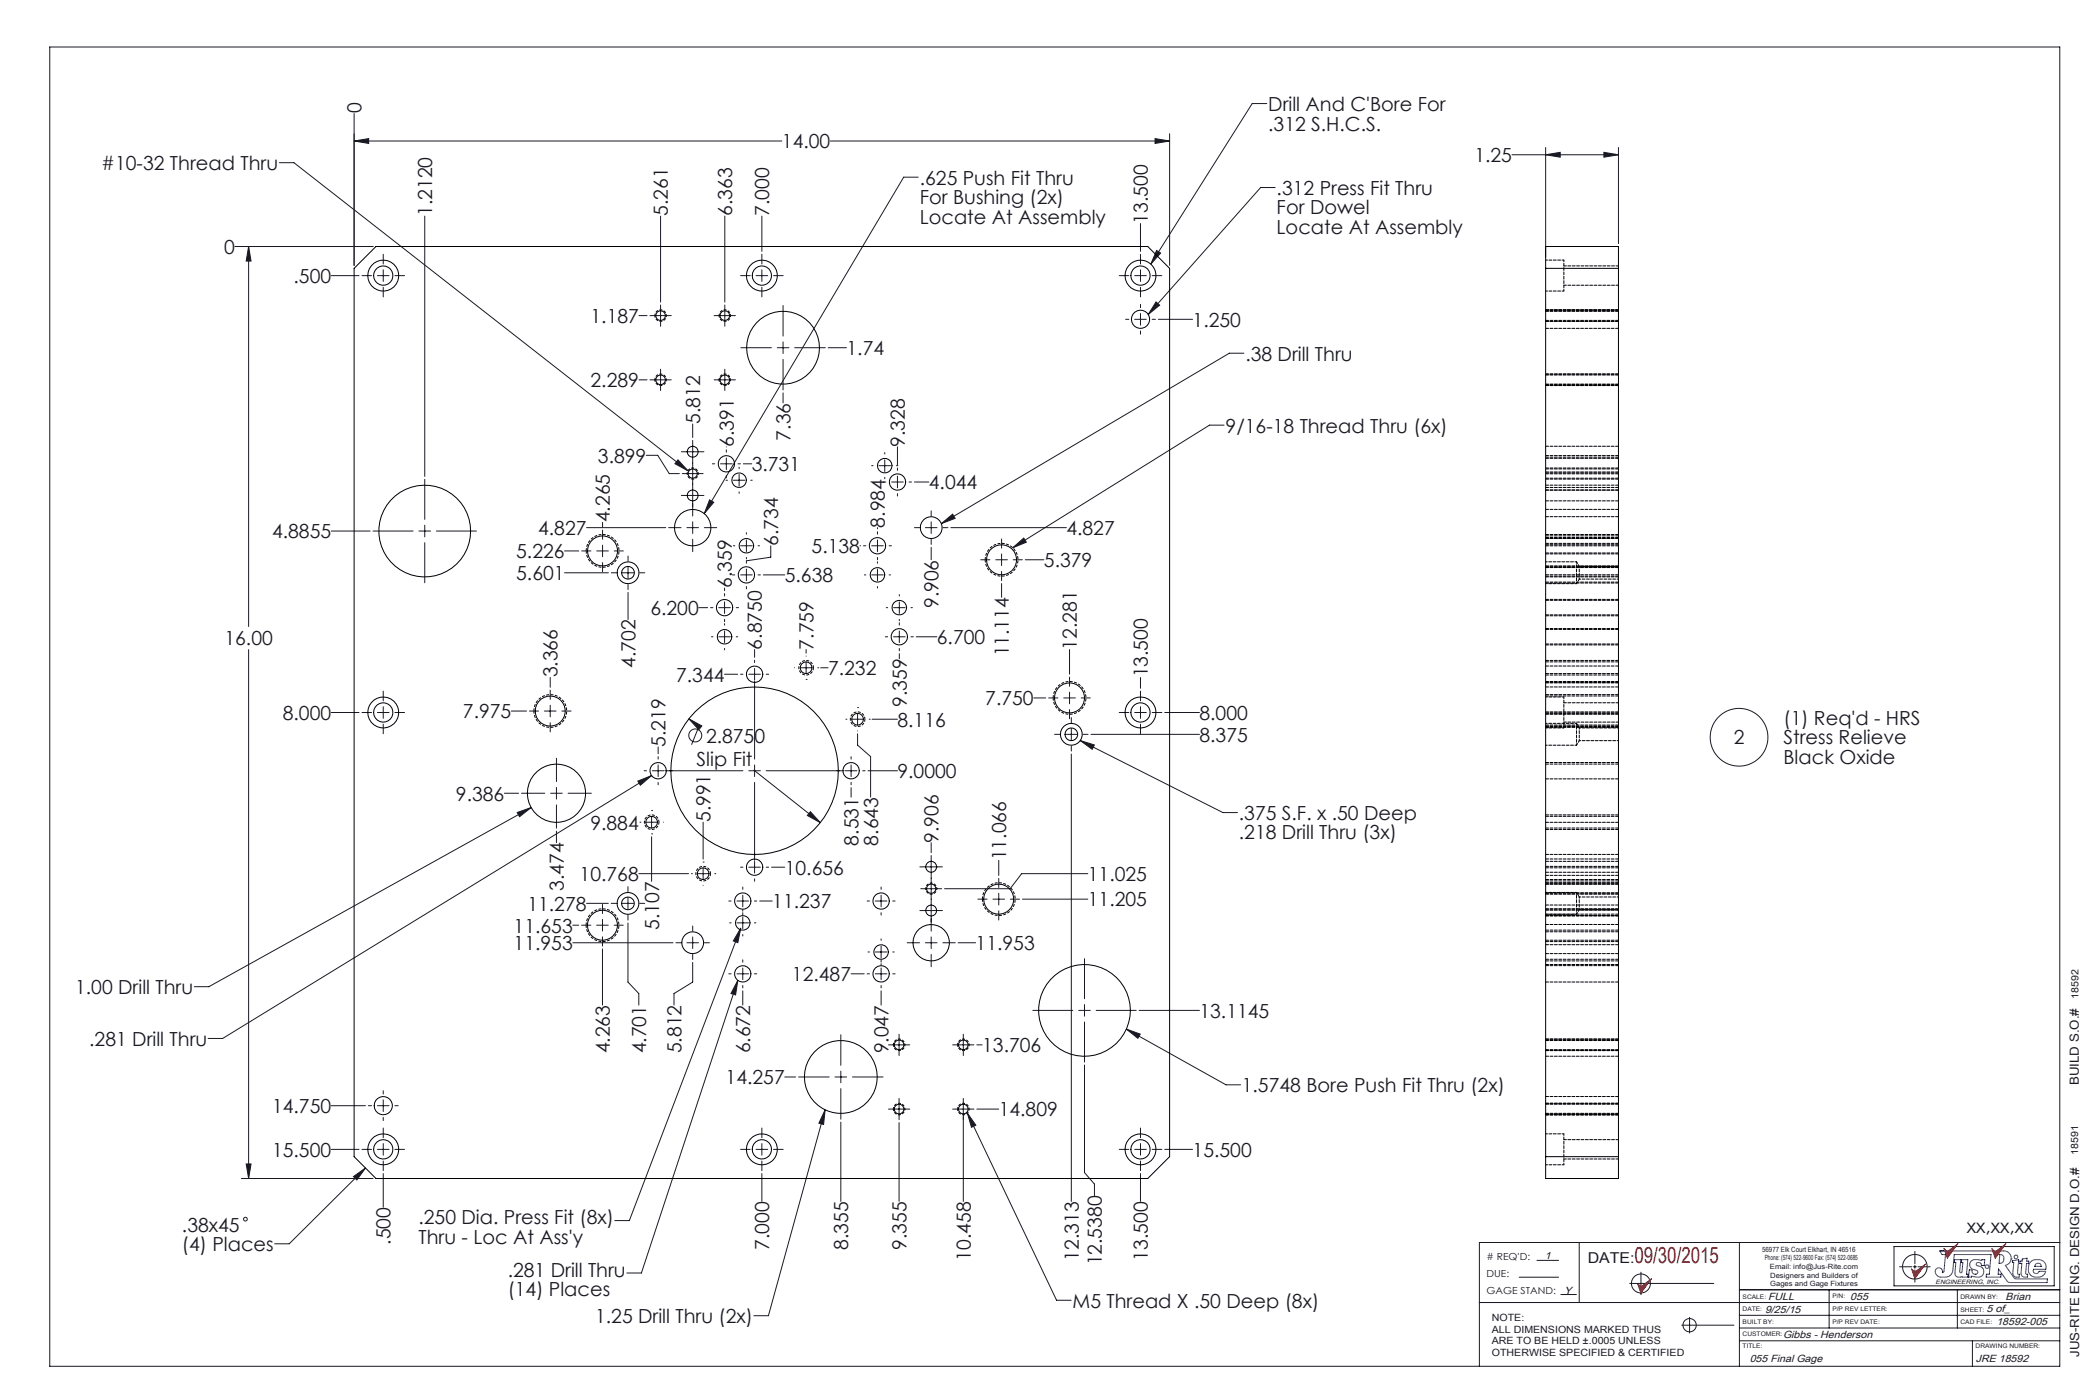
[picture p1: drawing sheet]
<svg xmlns="http://www.w3.org/2000/svg" width="914mm" height="610mm" viewBox="0 0 914 610" stroke-linecap="round" stroke-linejoin="round" font-family="sans-serif">
<g fill="none" stroke="#191924" stroke-width=".44">
<path d="M21.7 20.5h876.5v575.3h-876.5zM662.4 556.9h17.2M670.2 549.6h9.4M688.6 541.8v26.2M710.6 559.6h36.7M715.5 554.7v9.9M758.5 541.8v54M825.9 543.6h69.8v17.1h-69.8zM828.3 552.4h1.1M829.8 552.4h3.8M834.3 552.4h1.4M835 545.7v1.1"/>
<path d="M835 547.2v3.8M835 551.7v1.3M835 553.7v3.8M835 558v1.1M836.3 552.4h3.8M840.6 552.4h1.1M898.2 541.8h-253.1v54M645.1 568h253.1M680.6 564.5h6.8M733.3 577.8h22.8M736.7 574.4v6.9M758.5 579.1h139.7"/>
<path d="M758.5 573.5h139.7M758.5 562.4h139.7M797.6 562.4v16.7M853.5 562.4v16.7M758.5 584.7h139.7M860.1 584.7v11.1"/>
<circle cx="715.5" cy="559.6" r="4.1"/>
<circle cx="835" cy="552.4" r="5.4"/>
<circle cx="736.8" cy="577.8" r="2.9"/>
</g>
<g fill="none" stroke="#00f" stroke-width=".44">
<path d="M852.3 549.3h2.7l-.5 5.1 .5 .6 .6-.4 .3-4.1h-.6l.1-1.2h2.7l-.6 6.3h.6l-.1 1.3h-2.4l-.2-.3-1.6 .3-1-.5-.3-1.2 .3-4.7h-.6zM858.9 551.3h.1M859.5 549.9a4.8 4.8 0 0 1 4.7-.2v-.4h1.3l-.3 2.5h-1.2l-.3-1-1.3-.3a.7 .7 0 0 0-.7 .7 .7 .7 0 0 0 .5 .7l1.2 .3a2.53 2.53 0 0 1 1.3 3.5 2.53 2.53 0 0 1-3.5 1.1l-1.5-.4v.5h-1.3l.3-3.2h1.3l-.1 .5a1.18 1.18 0 0 0 1.3 1.6 1.18 1.18 0 0 0 .9-1.7l-1.6-.6a2.2 2.2 0 0 1-1-3.6zM872 547.1l1.3 .3 .5 1.3-.4 1.6-.6 .5-1.1 .1zM873.6 545.5a3.2 3.2 0 0 1 3.4 3.4M873.8 545.5h-27.9l.9 1.6h1.5l-.6 7.2-.8 .7a1.66 1.66 0 0 0-2.1-2.1 1.66 1.66 0 0 0-.4 3l1.5 1h2.5a3.2 3.2 0 0 0 3.1-2.9l.6-6.9h16.1l-.8 8.5h-1.2l-.1 1.3h6.4l.1-1.3h-1.3l.2-2.3 3.9 5.6 .5 .3 16.7 .1 .2-1.6-14.2-.1-4.2-5.9a3.2 3.2 0 0 0 2.6-2.8M877 548.9h.1M877.5 549.8l2.8-.5-.6 6 .9 .3-.1 1.3h-1.6l-1-.8-.2-.9 .4-4.7h-.6zM880.8 549.9h.9l.1-.9 2.1-.4-.2 1.3h1l-.1 1h-.9l-.4 4.4 .9 .3-.2 1.3h-1.5l-1-.8-.3-.8 .4-4.4h-.9zM885.4 550.3l1.6-.9 2-.1a3.1 3.1 0 0 1 3.2 3.4l-.1 .8h-5.3a1.28 1.28 0 0 0 .6 1.8 1.28 1.28 0 0 0 1.7-.9h2.9a3.3 3.3 0 0 1-3.1 2.5h-1.3a3.1 3.1 0 0 1-3.1-3.5l.2-2zM887.7 551.3a1.28 1.28 0 0 1 1.4-.5 1.28 1.28 0 0 1 .9 1.3l-2.8 .1zM889.9 552.2h.1"/>
<circle cx="866.4" cy="552.3" r=".79"/>
<circle cx="879.1" cy="548.1" r=".79"/>
</g>
<path d="M714.1 559.7l1.4 1.4 4.6-3.5-4.6 6.3zM833.5 553.3l1.5 1.4 4.6-3.5-4.6 6.3zM847.7 544.4l1.4 1.4 4.6-3.5-4.6 6.3zM868.6 544.5l1.4 1.4 4.6-3.5-4.6 6.3z" fill="none" stroke="#f00" stroke-width=".44"/>
<path d="M848 545.5l1.1 3.1 2.4-3.1h-1.9l-.5 .3zM868.9 545.5l1.1 3.2 2.4-3.2h-1.9l-.5 .4-.4-.4zM835 554.6v2.9l3.8-5.1h-.7zM833.5 553.3l1.5 4.2v-2.9zM838.1 552.4h.7l.8-1.2zM715.5 561l.1 2.8 3-4.2h-1.2zM849.6 545.5h1.9l1.3-1.9h-.7zM847.7 544.4l.3 1.1h.8zM852.1 543.6h.7l.9-1.3zM870.5 545.5h1.9l1.4-1.9h-.7zM868.6 544.5l.3 1h.7zM873.1 543.6h.7l.8-1.2zM714.1 559.7l1.4 4.1v-2.8zM717.4 559.6h1.2l.9-1.1-.1-.3zM719.4 558.2l.1 .3 .6-.9z" fill-rule="evenodd" fill="#f00"/>
<g fill="none" stroke="#191924" stroke-width=".44">
<path d="M154.4 49.5v66.2M510 58.3v57.4M552.4 45.2h-6.4l-44.2 69.9M121.8 70.9h6.4l171.8 134.4M154.4 61.5l6.4-1.1v2.1zM154.4 61.5h186.5M362.1 61.5h147.9M400.4 77.3h-6.3l-87 146.6M503.7 60.4l6.3 1.1-6.3 1zM659.3 67.5h46.4M674 67.5l6.3-1.1v2.1zM674 64.3v47.8"/>
<path d="M699.4 66.4l6.3 1.1-6.3 1zM705.7 64.3v41.9M185.2 94.2v113.6M288 94.2v37.5M316.1 94.2v37.5M332.2 94.2v15.4M497.3 97.5v12.1M556 81.8h-6.3l-49 55.3M102.4 107.5h60.3M108.4 107.5l1.1 6.3h-2.1zM108.4 107.5v165.7M167.1 110.9v4.2"/>
<path d="M167.1 117.7v5M332.2 110.9v4.2M332.2 117.7v5M497.3 110.9v4.2M497.3 117.7v5M504.3 109.2l1.8 1.1-4.3 4.8zM144.4 120.2h12.2M157.8 120.2h4.2M164.6 120.2h5.1M167.1 125.3v4.2M172.2 120.2h4.2M278.6 137.6h3.6"/>
<path d="M283.4 137.6h9.3M288 133v9.3M311.4 137.6h9.3M316.1 133v9.3M322.9 120.2h4.2M329.7 120.2h5.1M332.2 125.3v4.2M337.3 120.2h4.2M341.5 133.2v13.3M488 120.2h4.2M490.8 139.2h1.4M494.8 120.2h5.1"/>
<path d="M494.8 139.2h5.1M497.3 125.3v4.2M497.3 132.7v1.5M497.3 136.7v5.1M502.4 120.2h4.2M502.4 139.2h1.4M504.1 131.7l1.6 1.4-5 4zM505.1 139.2h14.9M323 151.6h13.4M338.9 151.6h5.1M341.5 149.1v5.1M341.5 156.7v13.3"/>
<path d="M346.5 151.6h13.4M361.1 151.6h8M497.3 144.3v1.4M542.4 154h-6.4l-125.5 74.3M278.6 165.6h3.6M283.4 165.6h9.3M288 161v9.3M311.4 165.6h9.3M316.1 161v9.3M341.5 171.3v4.4M281.8 198.5h5l5 8h4.4M297.1 197h9.9"/>
<path d="M302 184.9v5.9M302 192.1v32.9M316.7 196.1v1.1M316.7 199.7v5.1M316.7 194.8v.1M385.8 197.3v.7M391.3 194.8v8M533.8 185.4h-6.4l-85.8 53.5M185.2 209v17.5M295.6 200.5l4.4 4.8-5.7-3.1zM297.1 216h9.9M297.5 206.5h9.1"/>
<path d="M309.4 217.9l1.8 1.1-4.1 4.9zM310.6 202.2h1M314.2 202.2h5.1M316.6 209.4h.6M316.7 207.3v1.1M319.8 209.4h5M321.8 202.2h1.1M322.3 203.7v.6M322.3 206.9v5M322.3 214.5v.6M324.1 202.2h3.7M327.4 209.4h.6"/>
<path d="M380.1 203.1h.6M383.3 203.1h5M385.2 210.2h1.1M385.8 200.5v5.1M385.8 208.1v.7M388.8 210.2h5.1M390.9 203.1h.6M391.3 204.1v1M391.3 207.6v5.1M391.3 215.3v1M396.4 210.2h1.1M398.7 210.2h6.3"/>
<path d="M144.4 231.6h17M162.7 231.6h17.4M182.7 231.6h5M185.2 229v5.1M185.2 236.6v17.5M190.3 231.6h17.5M255.8 230.1h34.5M262.7 227.8v2.1M262.7 231.1v4.1M262.7 237.7v5.1M291.6 230.1h5.4M299.5 230.1h5.1"/>
<path d="M302 227.5v5.1M302 235.2v5.4M307.1 230.1h5.4M319.8 238h.6M322.9 238h5.1M325.5 232.3v.6M325.5 235.4v5.1M330.6 238h.6M336.1 238v5l-10.6 1.5v1.1M375 238h.2M376.5 238h1M380.1 238h5.1"/>
<path d="M382.6 231.8v1.1M382.6 235.4v5.1M382.6 230.1v.5M387.7 238h1M398.7 230.1h2.3M403.5 230.1h5.1M406 238.7v5.4M406 222.8v2.2M406 227.5v5.1M406 235.2v2.2M410.5 228.3l4.9-4.1 1.1 1.8zM411.1 230.1h2.2"/>
<path d="M414.6 230.1h50.4M436.7 235v4M441.6 238.9l4.8-4.3 1.1 1.8zM246.2 240.2h6.2M246.2 249.8h19.1M253.6 240.2h4.1M260.2 240.2h5.1M262.7 245.3v4M266.6 249.8h2.2M267.8 240.2h4M271.3 249.8h5.1M273.9 242.5v2.2"/>
<path d="M273.9 247.2v5.1M273.9 254.8v2.3M273.9 258.3v11.9M278.9 249.8h2.3M315.9 256.4v1.2M315.9 258.8v1.1M319.4 250.7h1M322.9 250.7h5.1M325.5 243.1v.6M325.5 248.1v5.1M325.5 255.8v1M330.6 250.7h1"/>
<path d="M332.8 250.7h9.4M376.9 250.7h.6M380.1 250.7h5.1M382.6 243.1v1M382.6 245v.6M382.6 248.1v5.1M382.6 255.8v.6M387.7 250.7h.6M392.1 259.3v.6M427.6 244.1h4.1M434.2 244.1h5.1M436.7 254.5v6"/>
<path d="M436.7 241.5v5.1M436.7 249.2v4M441.8 244.1h4M447.1 244.1h8.1M304.7 265h3.9M309.8 265h1.1M310.2 277.7h.7M313.4 277.7h5.1M313.4 265h5.1M315.9 262.4v5.1M315.9 270.1v1M315.9 272v.6"/>
<path d="M315.9 275.1v5.1M321 277.7h.7M321 265h1.1M386 277.7h1.1M386.4 265h.7M389.6 277.7h5.1M389.6 265h5.1M392.1 262.4v5.1M392.1 270.1v.6M392.1 271.5v1.1M392.1 275.1v5.1M397.2 277.7h1.1"/>
<path d="M397.2 265h.7M399.5 277.7h9M108.4 283.3v230.6M239.9 295.4v4.3M315.9 294h5.8M315.9 282.8v.6M322.9 294h1.1M326.5 294h5.1M329 283.2v3.4M329 287.9v1M329 291.5v5M329 297v34"/>
<path d="M334.1 294h1.1M346.4 291.2h.1M349 291.2h5M351.5 296.3h.1M351.5 286.1h.1M351.5 288.6v5.1M351.5 283.2v1.6M356.6 291.2h.1M357.9 291.2h3.2M392.1 282.8v1M392.1 285v2.2M466.4 283.2v10.8"/>
<path d="M466.4 295.2v4.1M497.3 295.4v4.7M144.4 310.7h12.2M157.8 310.7h4.2M164.6 310.7h5.1M167.1 301.4v4.2M167.1 308.2v5M167.1 315.8v4.2M172.2 310.7h4.2M223 310.1h6.6M230.9 310.1h3.9M237.4 310.1h5.1"/>
<path d="M239.9 301v4M239.9 307.5v5.1M239.9 315.1v4.1M245 310.1h4M300.4 313.4l5.6 3.1-1.3 1.7zM300.4 313.4l2.8 2.2M304.8 316.7l-3.2 8M368.9 313.6h.1M371.4 313.6h5.1M373.9 308.5h.1M373.9 311.1v5.1M373.9 318.7h.1"/>
<path d="M379 313.6h.1M380.3 313.6h11M450.7 304.3h5.3M457.3 304.3h4M463.8 304.3h5.1M466.4 301.8v5.1M466.4 309.4v4M467.1 312.9v2.2M467.1 317.7v5.1M471.5 304.3h3.9M488 310.7h4.2M494.8 310.7h5.1"/>
<path d="M497.3 301.4v4.2M497.3 308.2v5M497.3 315.8v4.2M502.4 310.7h4.2M507.9 310.7h15.1M242.6 330.7v10.1M280.9 336.1h1M284.1 338.2l-187 114.6h-6.4M284.4 336.1h5.1M287 325.7v3M287 330v1M287 333.6v5"/>
<path d="M290 336.1h34M326.5 336.1h5.1M328.7 335.8l29 22.9M329 333.6v5M334.1 336.1h34M368.6 336.1h5.1M371.1 330v1M371.1 333.6v5M373.9 320v4.9l5.7 5v17.7M376.2 336.1h1M378.5 336.1h12.8M459.8 320.2h2.3"/>
<path d="M464.6 320.2h5.1M467.1 328.8v195.1M467.1 325.3v2.2M471.1 322.9l6.1 1.9-1 1.9zM471.1 322.9l62.2 31.4h6.3M472.2 320.2h2.3M475.7 320.2h47.3M219.9 345.9h6.2M225.5 354.3l6.1-2.2-5 4zM227.4 345.9h10.2M231.6 352.1l-140.5 78.1h-6.4M240.1 345.9h5.1"/>
<path d="M242.6 343.4v5M242.6 351v10.1M247.7 345.9h10.2M278.1 340.6l6-2.4-4.9 4.2zM279 358.5h.1M281.6 358.5h5.1M284.1 353.4h.1M284.1 356v5.1M287 341.2v1M289.2 358.5h.1M306.6 358.5v16.1M329 341.2v33.9"/>
<path d="M353.4 353.9l4.3 4.8-5.7-3.1zM371.1 343.5v4.1M371.1 341.2v1M242.6 362.4v5.1M284.1 363.6h.1M284.1 364.9v19.4M306.6 375.9h.1M306.6 378.4v5.1M322.9 378.1h1.1M326.5 378.1h5.1M329 375.6v5.1M334.1 378.1h1.1"/>
<path d="M336.4 378.1h5.8M401.1 378h9.9M406 367.5v4.3M406 373.1v32.9M435.5 375.1v6.6M255.8 393.9h9.5M262.7 394.4v4M266.5 393.9h2.2M271.3 393.9h5.1M273.8 386.6v2.2M273.8 391.4v5.1M273.8 399v2.2"/>
<path d="M278.6 381h21.6M278.9 393.9h2.2M301.5 381h.1M304.1 381h5M306.6 386v.1M311.7 381h.1M317.8 392.9h1M321.3 392.9h5.1M323.9 386.8v1M323.9 390.3v5.1M323.9 396.7v.6M323.9 398v1"/>
<path d="M323.9 399.9v5.1M329 392.9h1M329 383.2v1M331.3 392.9h5.4M378.1 392.9h1M381.7 392.9h5.1M384.2 386.8v1M384.2 390.3v5.1M384.2 398v1M389.3 392.9h1M401.1 397.1h9.9M401.5 387.5h9.1"/>
<path d="M426.4 392.1h4M433 392.1h5M435.5 383v4M435.5 389.5v5.1M435.5 397.2v4M440.6 392.1h4M445.8 392.1h28.5M474.3 381h-28.8l-5 6.5h-28.6M249.8 403.4h2.5M249.8 411.1h43.7M253.6 403.4h4M260.2 403.4h5.1"/>
<path d="M262.7 413.8v24.5M262.7 400.9v5.1M262.7 408.5v4M267.8 403.4h4M273.8 402.5v25.7l4.8 5v5.1M294.7 411.1h2.3M299.5 411.1h5.1M302 403.8v2.2M302 408.6v5M302 416.2v2.2M302 419.7v8.5l-8.1 5v5.1M307.1 411.1h2.3"/>
<path d="M318.2 402.4h.6M321.3 402.4h5.1M323 404.7l-1.3 6.4-1.9-.8zM323 404.7l-48.6 127.5h-6.3M323.9 407.5v.6M323.9 418.5v1.1M329 402.4h.6M378.5 415.1h.6M381.7 415.1h5.1M384.2 409.4v.6M384.2 412.6v5.1M384.2 418.5v1.1"/>
<path d="M389.3 415.1h.6M395.6 411.1h5.4M403.5 411.1h5.1M406 408.6v5M406 416.2v5.4M411.1 411.1h5.4M417.8 411.1h7.6M472.9 418v17.5M317.8 424.6h1M321.3 424.6h5.1M321.7 427.5l-1 6.3-2-.6zM321.7 427.5l-42 127.6h-6.4"/>
<path d="M323.9 432v6.3M323.9 422.1v5.1M323.9 429.7v1.1M329 424.6h1M371.1 424.6h5.7M378.1 424.6h1M381.7 424.6h5.1M384.2 420.2v.6M384.2 422.1v5.1M384.2 429.7v1.1M384.2 432v6.3M389.3 424.6h1"/>
<path d="M472.9 438v5.1M366.6 451.2v13.3M387.4 455.6h9.3M392 451v9.3M415.4 455.6h9.3M420.1 451v9.3M425.9 455.6h2.4M450.4 440.6h17.4M470.4 440.6h5M472.9 445.7v17.4M478 440.6h17.4M491.1 448.7l6.1 2.2-1 1.9z"/>
<path d="M491.1 448.7l43.5 24.3h6.3M496.7 440.6h26.3M167.1 475.6v1.5M167.1 479.6v5.1M342.2 469.6h4.8M348.2 469.6h13.4M364.1 469.6h5.1M366.6 467.1v5.1M366.6 474.7v13.3M371.7 469.6h13.4M392 479v9.2M420.1 479v44.9"/>
<path d="M472.9 464.4v46.9l4.3 5v5M144.4 482.1h14.9M160.6 482.1h1.4M164.6 482.1h5.1M167.1 487.2v1.4M167.1 491.9v4.2M167.1 498.7v5M172.2 482.1h1.4M332.2 491.9v4.2M332.2 498.7v5M359.8 483.9l-.7 6.4-2-.5zM359.8 483.9l-24.7 89.8h-6.4"/>
<path d="M366.6 489.3v34.6M387.4 483.6h9.3M392 489.5v34.4M415.4 483.6h9.3M421.8 485.4l3.7 5.2-1.9 1zM421.8 485.4l38.9 81.6h6.4M425.9 483.6h9.6M497.3 491.9v4.2M497.3 498.7v5M105.2 513.9h57.5M107.4 507.5h2.1l-1.1 6.4zM144.4 501.2h12.2"/>
<path d="M154.1 513l5.3-3.7-3.8 5.2zM157.8 501.2h4.2M159.4 509.3l-33.3 33.1h-6.3M164.6 501.2h5.1M167.1 511.7v14.7M167.1 506.3v4.2M172.2 501.2h4.2M322.9 501.2h4.2M329.7 501.2h5.1M332.2 511.7v12.2M332.2 506.3v4.2M337.3 501.2h4.2"/>
<path d="M488 501.2h4.2M494.8 501.2h5.1M497.3 506.3v4.2M497.3 511.7v12.2M502.4 501.2h4.2M507.9 501.2h12.1"/>
<circle cx="303.2" cy="320.7" r="2.82"/>
<circle cx="758.3" cy="321.5" r="12.6"/>
<circle cx="107" cy="531.6" r=".81"/>
</g>
<path d="M354.7 291.2a3.2 3.2 0 0 0-4.7-2.8 3.2 3.2 0 0 0-.2 5.4 3.2 3.2 0 0 0 4.9-2.4v-.2M377.1 313.6a3.2 3.2 0 0 0-4.7-2.8 3.2 3.2 0 0 0-.2 5.5 3.2 3.2 0 0 0 4.9-2.4v-.3M287.3 358.5a3.2 3.2 0 0 0-4.7-2.8 3.2 3.2 0 0 0-.2 5.5 3.2 3.2 0 0 0 4.9-2.4v-.3M309.8 381a3.2 3.2 0 0 0-4.7-2.8 3.2 3.2 0 0 0-.2 5.4 3.2 3.2 0 0 0 4.9-2.4v-.2" fill="none" stroke="#000" stroke-width=".44" stroke-dasharray="1.3 .6" stroke-dashoffset=".2" stroke-linecap="butt"/>
<path d="M255.6 240.2a7.1 7.1 0 0 1 10.6-6.2 7.1 7.1 0 0 1 .4 12.3 7.1 7.1 0 0 1-11-5.7v-.4M429.6 244.1a7.1 7.1 0 0 1 10.6-6.3 7.1 7.1 0 0 1 .3 12.3 7.1 7.1 0 0 1-10.9-5.6v-.4M232.8 310a7.1 7.1 0 0 1 10.6-6.2 7.1 7.1 0 0 1 .3 12.3 7.1 7.1 0 0 1-10.9-5.7v-.4M459.2 304.3a7.1 7.1 0 0 1 10.6-6.2 7.1 7.1 0 0 1 .4 12.3 7.1 7.1 0 0 1-11-5.7v-.4M428.4 392.1a7.1 7.1 0 0 1 10.6-6.3 7.1 7.1 0 0 1 .3 12.3 7.1 7.1 0 0 1-10.9-5.7v-.3M255.6 403.4a7.1 7.1 0 0 1 10.6-6.2 7.1 7.1 0 0 1 .3 12.3 7.1 7.1 0 0 1-10.9-5.7v-.4" fill="none" stroke="#000" stroke-width=".44" stroke-dasharray="1.3 .6" stroke-dashoffset=".1" stroke-linecap="butt"/>
<path d="M299.6 206.5a2.41 2.41 0 0 1 3.6-2.1 2.41 2.41 0 0 1 .2 4.1 2.41 2.41 0 0 1-3.7-1.8l-.1-.2M403.6 387.5a2.41 2.41 0 0 1 3.6-2.1 2.41 2.41 0 0 1 .2 4.1 2.41 2.41 0 0 1-3.7-1.8l-.1-.2" fill="none" stroke="#000" stroke-width=".44" stroke-dasharray="1.3 .6" stroke-dashoffset=".7" stroke-linecap="butt"/>
<path d="M285.6 137.6a2.5 2.5 0 0 1 3.6-2.2 2.5 2.5 0 0 1 .2 4.3 2.5 2.5 0 0 1-3.8-1.9v-.2M313.6 137.6a2.5 2.5 0 0 1 3.6-2.2 2.5 2.5 0 0 1 .2 4.3 2.5 2.5 0 0 1-3.8-1.9v-.2M285.6 165.6a2.5 2.5 0 0 1 3.6-2.2 2.5 2.5 0 0 1 .2 4.3 2.5 2.5 0 0 1-3.8-1.9v-.2M313.6 165.6a2.5 2.5 0 0 1 3.6-2.2 2.5 2.5 0 0 1 .2 4.3 2.5 2.5 0 0 1-3.8-1.9v-.2M389.6 455.6a2.5 2.5 0 0 1 3.6-2.2 2.5 2.5 0 0 1 .2 4.3 2.5 2.5 0 0 1-3.8-1.9v-.2M417.6 455.6a2.5 2.5 0 0 1 3.6-2.2 2.5 2.5 0 0 1 .2 4.3 2.5 2.5 0 0 1-3.8-1.9v-.2M389.6 483.6a2.5 2.5 0 0 1 3.6-2.2 2.5 2.5 0 0 1 .2 4.3 2.5 2.5 0 0 1-3.8-1.9v-.2M417.6 483.6a2.5 2.5 0 0 1 3.6-2.2 2.5 2.5 0 0 1 .2 4.3 2.5 2.5 0 0 1-3.8-1.9v-.2" fill="none" stroke="#000" stroke-width=".44" stroke-dasharray="1.3 .6" stroke-dashoffset=".4" stroke-linecap="butt"/>
<g fill="none" stroke="#000" stroke-width=".44" stroke-dasharray="1.3 .6">
<path d="M674 135.1h31.7M674 140.1h31.7M674 163.1h31.7M674 168.1h31.7M674 204.1h31.7M674 208.9h31.7M674 236.9h31.7M674 233.1h31.7M674 251.2h31.7M674 247.4h31.7M674 297.2h31.7M705.7 294.3h-31.7"/>
<path d="M705.7 288h-31.7M674 311.5h31.7M674 302.9h31.7M674 317.2h31.7M705.7 316.8h-31.7M705.7 310.4h-31.7M705.7 355.3h-31.7M705.7 361.7h-31.7M705.7 377.8h-31.7M674 384.9h31.7M674 399.2h31.7M674 396.3h31.7"/>
<path d="M674 385.1h31.7M674 389.9h31.7M705.7 384.1h-31.7M674 410.6h31.7M674 453.1h31.7M674 458.1h31.7M674 481.1h31.7M674 486.1h31.7"/>
</g>
<g fill="#191924">
<path d="M154.4 61.5l6.4-1.1v2.1zM503.7 60.4l6.3 1.1-6.3 1zM108.4 107.5l1.1 6.3h-2.1zM107.4 507.5h2.1l-1.1 6.4zM353.4 353.9l-1.4 1.7 5.7 3.1zM300.4 313.4l4.3 4.8 1.3-1.7zM699.4 66.4l6.3 1.1-6.3 1zM674 67.5l6.3-1.1v2.1z"/>
<path d="M504.3 109.2l1.8 1.1-4.3 4.8zM504.1 131.7l1.6 1.4-5 4zM441.6 238.9l4.8-4.3 1.1 1.8zM471.1 322.9l6.1 1.9-1 1.9zM309.4 217.9l1.8 1.1-4.1 4.9zM421.8 485.4l3.7 5.2-1.9 1zM321.7 427.5l-1 6.3-2-.6zM323 404.7l-1.3 6.4-1.9-.8zM278.1 340.6l6-2.4-4.9 4.2zM359.8 483.9l-.7 6.4-2-.5zM295.6 200.5l4.4 4.8-5.7-3.1zM225.5 354.3l6.1-2.2-5 4zM491.1 448.7l6.1 2.2-1 1.9zM154.1 513l5.3-3.7-3.8 5.2zM410.5 228.3l4.9-4.1 1.1 1.8z"/>
</g>
<g fill="none" stroke="#000" stroke-width=".44">
<path d="M154.4 117l9.5-9.5h336.6l9.5 9.5v387.4l-9.5 9.5h-336.6l-9.5-9.5zM674 107.5h31.7v406.4h-31.7zM674 117h31.7M674 504.4h31.7"/>
<circle cx="167.1" cy="120.2" r="6.7"/>
<circle cx="167.1" cy="120.2" r="4.2"/>
<circle cx="288.1" cy="137.6" r="2.09"/>
<circle cx="316" cy="137.6" r="2.11"/>
<circle cx="332.2" cy="120.2" r="6.7"/>
<circle cx="332.2" cy="120.2" r="4.2"/>
<circle cx="497.3" cy="120.2" r="6.7"/>
<circle cx="497.3" cy="120.2" r="4.2"/>
<circle cx="497.3" cy="139.2" r="4"/>
<circle cx="341.5" cy="151.6" r="15.9"/>
<circle cx="288.1" cy="165.6" r="2.09"/>
<circle cx="316" cy="165.6" r="2.11"/>
<circle cx="302" cy="197" r="2.39"/>
<circle cx="302" cy="216" r="2.39"/>
<circle cx="302.1" cy="206.5" r="2.02"/>
<circle cx="316.8" cy="202.3" r="3.6"/>
<circle cx="322.3" cy="209.4" r="3.2"/>
<circle cx="385.8" cy="203.1" r="3.2"/>
<circle cx="391.4" cy="210.2" r="3.6"/>
<circle cx="185.2" cy="231.6" r="20"/>
<circle cx="302" cy="230.1" r="7.9"/>
<circle cx="325.5" cy="238" r="3.2"/>
<circle cx="382.6" cy="238" r="3.6"/>
<circle cx="406" cy="230.1" r="4.8"/>
<circle cx="262.7" cy="240.2" r="6.5"/>
<circle cx="273.9" cy="249.8" r="2.78"/>
<circle cx="273.9" cy="249.7" r="4.8"/>
<circle cx="325.5" cy="250.7" r="3.6"/>
<circle cx="382.6" cy="250.7" r="3.2"/>
<circle cx="436.7" cy="244.1" r="6.5"/>
<circle cx="315.9" cy="264.9" r="3.6"/>
<circle cx="315.9" cy="277.7" r="3.2"/>
<circle cx="392.1" cy="277.6" r="3.6"/>
<circle cx="392.1" cy="265" r="3.2"/>
<circle cx="329.1" cy="294" r="3.6"/>
<circle cx="351.5" cy="291.2" r="2.56"/>
<circle cx="167.1" cy="310.7" r="6.7"/>
<circle cx="167.1" cy="310.7" r="4.2"/>
<circle cx="239.9" cy="310.1" r="6.5"/>
<circle cx="373.9" cy="313.6" r="2.55"/>
<circle cx="466.4" cy="304.3" r="6.5"/>
<circle cx="497.3" cy="310.7" r="6.7"/>
<circle cx="497.3" cy="310.7" r="4.2"/>
<circle cx="287" cy="336.1" r="3.6"/>
<circle cx="329" cy="336.1" r="36.5"/>
<circle cx="371.1" cy="336.1" r="3.6"/>
<circle cx="467.2" cy="320.2" r="4.8"/>
<circle cx="467.2" cy="320.2" r="2.77"/>
<circle cx="242.7" cy="345.9" r="12.7"/>
<circle cx="284.1" cy="358.5" r="2.56"/>
<circle cx="329.1" cy="378.2" r="3.6"/>
<circle cx="406" cy="378" r="2.39"/>
<circle cx="273.8" cy="393.9" r="2.77"/>
<circle cx="273.8" cy="393.9" r="4.8"/>
<circle cx="306.6" cy="381" r="2.55"/>
<circle cx="323.9" cy="392.9" r="3.6"/>
<circle cx="384.2" cy="392.9" r="3.6"/>
<circle cx="406" cy="397" r="2.39"/>
<circle cx="406.1" cy="387.5" r="2.02"/>
<circle cx="435.5" cy="392.1" r="6.5"/>
<circle cx="262.7" cy="403.5" r="6.5"/>
<circle cx="302.1" cy="411.1" r="4.8"/>
<circle cx="323.9" cy="402.4" r="3.2"/>
<circle cx="384.2" cy="415.1" r="3.2"/>
<circle cx="406.1" cy="411.1" r="7.9"/>
<circle cx="323.9" cy="424.6" r="3.6"/>
<circle cx="384.2" cy="424.6" r="3.6"/>
<circle cx="392.1" cy="455.6" r="2.09"/>
<circle cx="420" cy="455.6" r="2.11"/>
<circle cx="472.9" cy="440.6" r="20"/>
<circle cx="366.6" cy="469.6" r="15.9"/>
<circle cx="167.1" cy="482.1" r="4"/>
<circle cx="392.1" cy="483.6" r="2.09"/>
<circle cx="420" cy="483.6" r="2.11"/>
<circle cx="167.1" cy="501.2" r="6.7"/>
<circle cx="167.1" cy="501.2" r="4.2"/>
<circle cx="332.2" cy="501.2" r="6.7"/>
<circle cx="332.2" cy="501.2" r="4.2"/>
<circle cx="497.3" cy="501.2" r="6.7"/>
<circle cx="497.3" cy="501.2" r="4.2"/>
</g>
<path d="M681.9 126.9v-13.5M674 254.5h13.4M687.4 254.5v-9.5M687.4 245h-13.4M681.9 317.4v-13.5M687.4 315.4h-13.4M674 324.9h13.4M687.4 324.9v-9.5M674 398.7h13.4M687.4 398.7v-9.6M687.4 389.1h-13.4M681.9 507.9v-13.5" fill="none" stroke="#000" stroke-width=".44" stroke-dasharray="1.3 .6" stroke-dashoffset=".6"/>
<path d="M688.6 247v5.5M688.6 252.5h17.1M705.7 247h-17.1M688.6 317.4v5.6M705.7 317.4h-17.1M688.6 323h17.1M688.6 391.1v5.6M688.6 396.7h17.1M705.7 391.1h-17.1" fill="none" stroke="#000" stroke-width=".44" stroke-dasharray="1.3 .6" stroke-dashoffset=".7"/>
<path d="M681.9 113.4h-7.9M674 126.9h7.9M674 317.4h7.9M681.9 303.9h-7.9M681.9 494.4h-7.9M674 507.9h7.9" fill="none" stroke="#000" stroke-width=".44" stroke-dasharray="1.3 .6" stroke-dashoffset=".5"/>
<path d="M705.7 115.9h-23.8M681.9 124.4h23.8M681.9 314.9h23.8M705.7 306.4h-23.8M705.7 496.9h-23.8M681.9 505.4h23.8" fill="none" stroke="#000" stroke-width=".44" stroke-dasharray="1.3 .6" stroke-dashoffset=".2"/>
<g fill="none" stroke="#000" stroke-width=".44" stroke-dasharray="1.3 .6">
<path d="M674 139.7h31.7M705.7 135.2h-31.7M705.7 135.7h-31.7M705.7 135.5h-31.7M674 143.2h31.7M674 167.5h31.7M674 167.7h31.7M705.7 163.5h-31.7M674 199.4h31.7M705.7 199.9h-31.7M705.7 198.7h-31.7M705.7 194.6h-31.7"/>
<path d="M674 213.7h31.7M674 206.2h31.7M674 212.6h31.7M674 205.8h31.7M674 218.4h31.7M674 208.5h31.7M705.7 206.6h-31.7M705.7 213.6h-31.7M705.7 204.5h-31.7M705.7 211.6h-31.7M674 234.8h31.7M674 238h31.7"/>
<path d="M705.7 237.5h-31.7M705.7 225.3h-31.7M705.7 234.4h-31.7M705.7 234.8h-31.7M705.7 222.1h-31.7M705.7 233.7h-31.7M674 250.6h31.7M674 241.5h31.7M674 253.8h31.7M674 254.2h31.7M674 241.1h31.7M674 246.8h31.7"/>
<path d="M674 251.6h31.7M705.7 247.5h-31.7M705.7 247.1h-31.7M674 268.1h31.7M674 268.5h31.7M705.7 274.1h-31.7M705.7 261.8h-31.7M705.7 261.4h-31.7M705.7 274.5h-31.7M674 281.2h31.7M674 293.7h31.7M674 297.6h31.7"/>
<path d="M674 280.8h31.7M705.7 297.8h-31.7M705.7 299.5h-31.7M705.7 288.6h-31.7M705.7 290.4h-31.7M674 310.9h31.7M674 316.2h31.7M674 316.6h31.7M705.7 311.1h-31.7M705.7 303.5h-31.7M674 339.6h31.7M705.7 332.5h-31.7"/>
<path d="M705.7 333.2h-31.7M674 358.6h31.7M705.7 356h-31.7M674 372.6h31.7M674 361.1h31.7M705.7 375.6h-31.7M705.7 374.6h-31.7M705.7 378.4h-31.7M674 398.6h31.7M674 380.4h31.7M674 399.4h31.7M674 389.5h31.7"/>
<path d="M674 396.5h31.7M674 381.7h31.7M674 383.5h31.7M705.7 385.5h-31.7M705.7 394.6h-31.7M705.7 389.3h-31.7M705.7 399.2h-31.7M705.7 396.9h-31.7M674 419h31.7M674 418.3h31.7M674 405.6h31.7M674 415.8h31.7"/>
<path d="M674 410h31.7M705.7 403.1h-31.7M705.7 411.9h-31.7M705.7 406.3h-31.7M674 428.2h31.7M705.7 420.6h-31.7M705.7 421.1h-31.7M674 457.7h31.7M705.7 453.5h-31.7M705.7 453.7h-31.7M674 460.6h31.7M705.7 478.1h-31.7"/>
<path d="M674 485.7h31.7M674 485.5h31.7M674 486.1h31.7M705.7 481.5h-31.7"/>
</g>
<path d="M687.4 254.5l1.2-2M688.6 247l-1.2-2M688.6 317.4l-1.2-2M687.4 324.9l1.2-1.9M687.4 398.7l1.2-2M688.6 391.1l-1.2-2" fill="none" stroke="#000" stroke-width=".44" stroke-dasharray="1.3 .6" stroke-dashoffset=".4"/>
<text font-size="9.8" fill="#f00" x="712.7" y="550.7">09/30/2015</text>
<g font-size="8.5" fill="#191924">
<text x="157.6" y="49.5" transform="rotate(-90 157.6 49.5)">0</text>
<text x="553" y="48.5">Drill And C'Bore For</text>
<text x="553" y="57">.312 S.H.C.S.</text>
<text x="341" y="64.7">14.00</text>
<text x="642.9" y="70.7">1.25</text>
<text x="44.1" y="74.1">#10-32 Thread Thru</text>
<text x="401.1" y="80.6">.625 Push Fit Thru</text>
<text x="401.1" y="89">For Bushing (2x)</text>
<text x="556.7" y="85">.312 Press Fit Thru</text>
<text x="188.4" y="94.2" transform="rotate(-90 188.4 94.2)">1.2120</text>
<text x="291.3" y="94.2" transform="rotate(-90 291.3 94.2)">5.261</text>
<text x="319.3" y="94.2" transform="rotate(-90 319.3 94.2)">6.363</text>
<text x="335.4" y="94.2" transform="rotate(-90 335.4 94.2)">7.000</text>
<text x="556.7" y="93.5">For Dowel</text>
<text x="401.1" y="97.5">Locate At Assembly</text>
<text x="500.5" y="97.5" transform="rotate(-90 500.5 97.5)">13.500</text>
<text x="556.7" y="102">Locate At Assembly</text>
<text x="97.7" y="110.7">0</text>
<text x="128" y="123.4">.500</text>
<text x="257.5" y="140.8">1.187</text>
<text x="520" y="142.4">1.250</text>
<text x="369.1" y="154.8">1.74</text>
<text x="543" y="157.4">.38 Drill Thru</text>
<text x="257.5" y="168.8">2.289</text>
<text x="305.3" y="184.9" transform="rotate(-90 305.3 184.9)">5.812</text>
<text x="534.4" y="188.6">9/16-18 Thread Thru (6x)</text>
<text x="320" y="194.8" transform="rotate(-90 320 194.8)">6.391</text>
<text x="344.7" y="192.1" transform="rotate(-90 344.7 192.1)">7.36</text>
<text x="394.6" y="194.8" transform="rotate(-90 394.6 194.8)">9.328</text>
<text x="260.7" y="201.7">3.899</text>
<text x="327.8" y="205.4">3.731</text>
<text x="405.1" y="213.4">4.044</text>
<text x="266" y="227.8" transform="rotate(-90 266 227.8)">4.265</text>
<text x="234.7" y="233.3">4.827</text>
<text x="385.9" y="230.1" transform="rotate(-90 385.9 230.1)">8.984</text>
<text x="465" y="233.3">4.827</text>
<text x="118.6" y="234.8">4.8855</text>
<text x="339.3" y="238" transform="rotate(-90 339.3 238)">6.734</text>
<text x="225.1" y="243.4">5.226</text>
<text x="353.9" y="241.2">5.138</text>
<text x="455.2" y="247.3">5.379</text>
<text x="225.1" y="252.9">5.601</text>
<text x="319.2" y="256.4" transform="rotate(-90 319.2 256.4)">6.359</text>
<text x="342.2" y="253.9">5.638</text>
<text x="283.6" y="268.1">6.200</text>
<text x="409.3" y="265.2" transform="rotate(-90 409.3 265.2)">9.906</text>
<text x="97.9" y="281.4">16.00</text>
<text x="408.5" y="280.8">6.700</text>
<text x="332.3" y="283.2" transform="rotate(-90 332.3 283.2)">6.8750</text>
<text x="354.7" y="283.2" transform="rotate(-90 354.7 283.2)">7.759</text>
<text x="439.9" y="286.3" transform="rotate(-90 439.9 286.3)">11.114</text>
<text x="469.6" y="283.2" transform="rotate(-90 469.6 283.2)">12.281</text>
<text x="277.1" y="291.2" transform="rotate(-90 277.1 291.2)">4.702</text>
<text x="243.2" y="295.4" transform="rotate(-90 243.2 295.4)">3.366</text>
<text x="294.9" y="297.2">7.344</text>
<text x="361.1" y="294.4">7.232</text>
<text x="500.5" y="295.4" transform="rotate(-90 500.5 295.4)">13.500</text>
<text x="395.4" y="308.3" transform="rotate(-90 395.4 308.3)">9.359</text>
<text x="429.6" y="307.5">7.750</text>
<text x="123.3" y="313.9">8.000</text>
<text x="201.9" y="313.2">7.975</text>
<text x="391.4" y="316.8">8.116</text>
<text x="523" y="313.9">8.000</text>
<text x="777.7" y="316">(1) Req'd - HRS</text>
<text x="307.9" y="323.9">2.8750</text>
<text x="523" y="323.4">8.375</text>
<text x="290.2" y="325.7" transform="rotate(-90 290.2 325.7)">5.219</text>
<text x="756" y="324.6">2</text>
<text x="777.7" y="324.5">Stress Relieve</text>
<text x="303.8" y="334">Slip Fit</text>
<text x="777.7" y="333">Black Oxide</text>
<text x="391.4" y="339.3">9.0000</text>
<text x="198.8" y="349.1">9.386</text>
<text x="309.8" y="358.5" transform="rotate(-90 309.8 358.5)">5.991</text>
<text x="540.2" y="357.6">.375 S.F. x .50 Deep</text>
<text x="257.4" y="361.7">9.884</text>
<text x="374.3" y="368.7" transform="rotate(-90 374.3 368.7)">8.531</text>
<text x="382.9" y="368.7" transform="rotate(-90 382.9 368.7)">8.643</text>
<text x="409.3" y="367.4" transform="rotate(-90 409.3 367.4)">9.906</text>
<text x="540.2" y="366.1">.218 Drill Thru (3x)</text>
<text x="438.7" y="375.1" transform="rotate(-90 438.7 375.1)">11.066</text>
<text x="342.2" y="381.3">10.656</text>
<text x="245.9" y="388.5" transform="rotate(-90 245.9 388.5)">3.474</text>
<text x="252.8" y="384.2">10.768</text>
<text x="474.3" y="384.2">11.025</text>
<text x="474.3" y="395.3">11.205</text>
<text x="230" y="397.1">11.278</text>
<text x="336.7" y="396.1">11.237</text>
<text x="224" y="406.6">11.653</text>
<text x="287.4" y="405.4" transform="rotate(-90 287.4 405.4)">5.107</text>
<text x="224" y="414.3">11.953</text>
<text x="425.4" y="414.3">11.953</text>
<text x="345.3" y="427.8">12.487</text>
<text x="32.8" y="433.4">1.00 Drill Thru</text>
<text x="523" y="443.8">13.1145</text>
<text x="38.9" y="456">.281 Drill Thru</text>
<text x="265.9" y="459.3" transform="rotate(-90 265.9 459.3)">4.263</text>
<text x="281.8" y="459.3" transform="rotate(-90 281.8 459.3)">4.701</text>
<text x="297.1" y="459.3" transform="rotate(-90 297.1 459.3)">5.812</text>
<text x="327.1" y="459.3" transform="rotate(-90 327.1 459.3)">6.672</text>
<text x="387.4" y="459.3" transform="rotate(-90 387.4 459.3)">9.047</text>
<text x="428.3" y="458.8">13.706</text>
<text x="316.4" y="472.8">14.257</text>
<text x="541.5" y="476.3">1.5748 Bore Push Fit Thru (2x)</text>
<text x="118.6" y="485.3">14.750</text>
<text x="435.5" y="486.8">14.809</text>
<text x="118.6" y="504.4">15.500</text>
<text x="520" y="504.4">15.500</text>
<text x="182.5" y="533.8">.250 Dia. Press Fit (8x)</text>
<text x="79.4" y="537.2">.38x45</text>
<text x="857.6" y="537.7">xx,xx,xx</text>
<text x="79.4" y="545.7">(4) Places</text>
<text x="170.3" y="542.8" transform="rotate(-90 170.3 542.8)">.500</text>
<text x="182.5" y="542.3">Thru - Loc At Ass'y</text>
<text x="335.4" y="545" transform="rotate(-90 335.4 545)">7.000</text>
<text x="369.9" y="545" transform="rotate(-90 369.9 545)">8.355</text>
<text x="395.3" y="545" transform="rotate(-90 395.3 545)">9.355</text>
<text x="423.3" y="549.7" transform="rotate(-90 423.3 549.7)">10.458</text>
<text x="470.4" y="549.7" transform="rotate(-90 470.4 549.7)">12.313</text>
<text x="480.5" y="551.8" transform="rotate(-90 480.5 551.8)">12.5380</text>
<text x="500.5" y="549.7" transform="rotate(-90 500.5 549.7)">13.500</text>
<text x="221.4" y="556.7">.281 Drill Thru</text>
<text x="221.4" y="565.2">(14) Places</text>
<text x="467.7" y="570.4">M5 Thread X .50 Deep (8x)</text>
<text x="259.5" y="577.1">1.25 Drill Thru (2x)</text>
</g>
<text font-size="6.5" fill="#191924" x="692.3" y="550.8">DATE:</text>
<g font-size="5.5" fill="#191924">
<text x="906.5" y="473.2" transform="rotate(-90 906.5 473.2)">BUILD S.O.#</text>
<text x="906.6" y="591.7" transform="rotate(-90 906.6 591.7)">JUS-RITE ENG. DESIGN D.O.#</text>
</g>
<g font-size="4.5" fill="#191924">
<text x="673.6" y="549.2">1</text>
<text x="682.2" y="564.1">Y</text>
<text x="771" y="566.9">FULL</text>
<text x="806.8" y="566.8">055</text>
<text x="874.5" y="567">Brian</text>
<text x="769.6" y="572.4">9/25/15</text>
<text x="866.2" y="572.3">5 of_</text>
<text x="870.5" y="577.9">18592-005</text>
<text x="777.5" y="583.5">Gibbs - Henderson</text>
<text x="762.9" y="593.7">055 Final Gage</text>
<text x="861.5" y="594">JRE 18592</text>
</g>
<g font-size="4.4" fill="#191924">
<text x="906.4" y="435.5" transform="rotate(-90 906.4 435.5)">18592</text>
<text x="906.2" y="503.7" transform="rotate(-90 906.2 503.7)">18591</text>
<text x="650.5" y="575.9">NOTE:</text>
<text x="650.5" y="581.1">ALL DIMENSIONS MARKED THUS</text>
<text x="650.5" y="586.2">ARE TO BE HELD ±.0005 UNLESS</text>
<text x="650.5" y="591.4">OTHERWISE SPECIFIED &amp; CERTIFIED</text>
</g>
<g font-size="4.2" fill="#191924">
<text x="648.2" y="549.2"># REQ'D:</text>
<text x="648.2" y="556.7">DUE:</text>
<text x="648.2" y="564.1">GAGE STAND:</text>
</g>
<g font-size="3.1" fill="#191924">
<text x="768.4" y="545.9">56977 Elk Court Elkhart, IN 46516</text>
<text x="769.5" y="549.3">Phone: (574) 522-9600 Fax: (574) 522-0685</text>
<text x="771.8" y="553.5">Email: info@Jus-Rite.com</text>
<text x="771.9" y="557.3">Designers and Builders of</text>
<text x="771.9" y="561">Gages and Gage Fixtures</text>
</g>
<g font-size="2.7" fill="#191924">
<text x="844" y="559.8">ENGINEERING, INC.</text>
<text x="759.9" y="566.4">SCALE:</text>
<text x="799" y="566.1">P/N:</text>
<text x="854.9" y="566.4">DRAWN BY:</text>
<text x="759.9" y="571.7">DATE:</text>
<text x="799" y="571.7">P/P REV LETTER:</text>
<text x="854.9" y="572">SHEET:</text>
<text x="759.9" y="577.5">BUILT BY:</text>
<text x="799" y="577.2">P/P REV DATE:</text>
<text x="854.9" y="577.5">CAD FILE:</text>
<text x="759.9" y="587.9">TITLE:</text>
<text x="759.9" y="582.8">CUSTOMER:</text>
<text x="861.5" y="587.8">DRAWING NUMBER:</text>
</g>
</svg>
